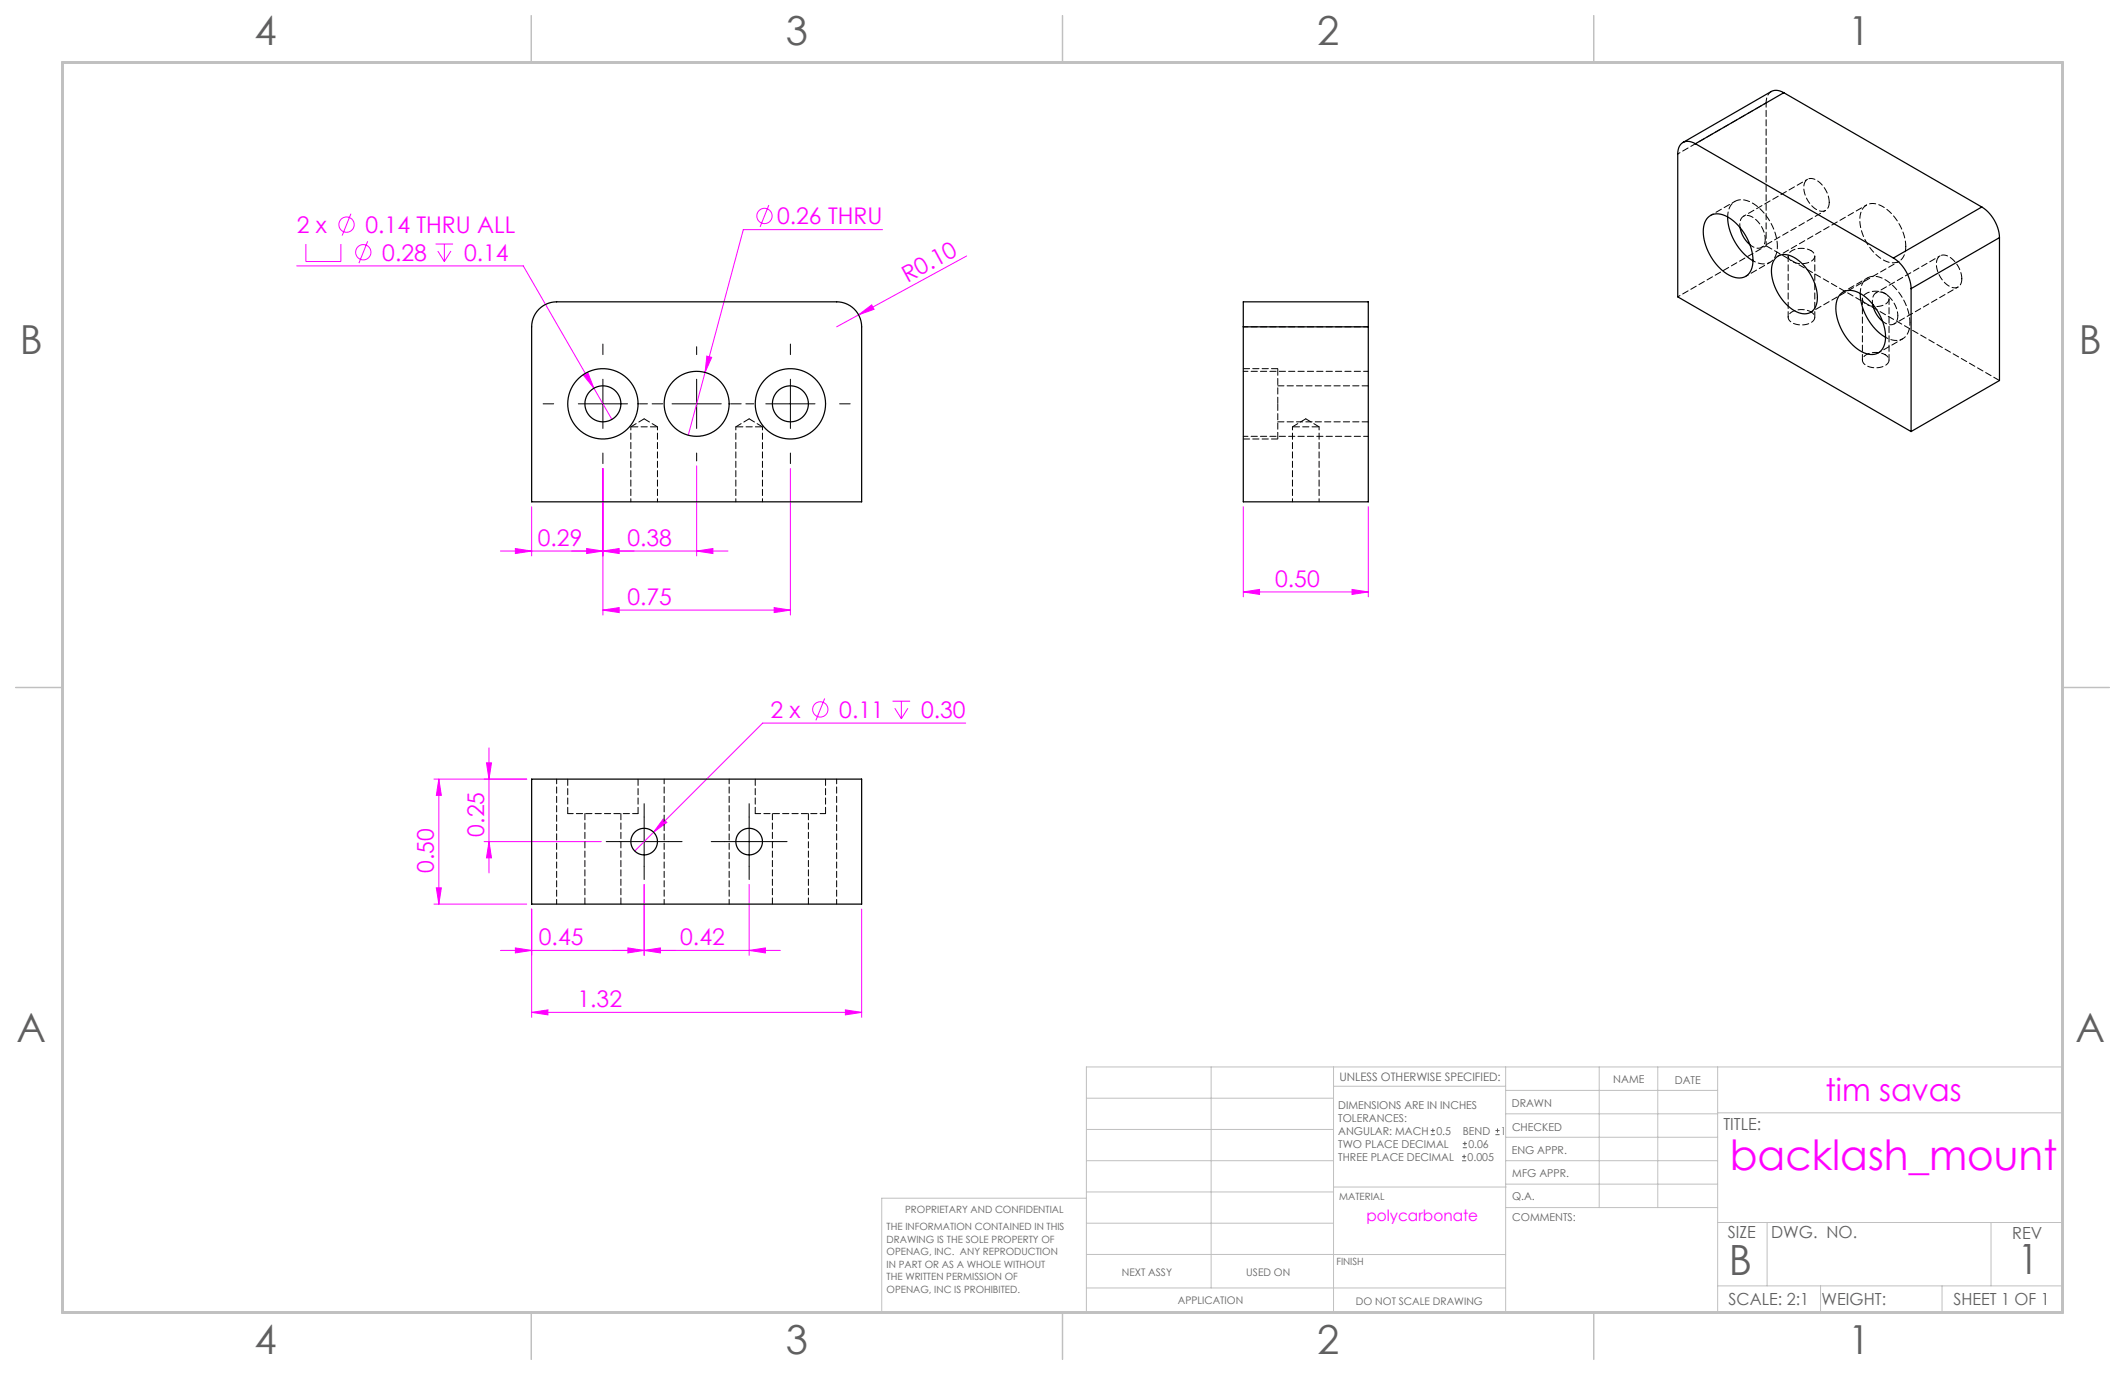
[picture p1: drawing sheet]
<svg xmlns="http://www.w3.org/2000/svg" width="432mm" height="279mm" viewBox="0 0 432 279" stroke-linecap="round" stroke-linejoin="round" font-family="sans-serif">
<g fill="none" stroke="#f0f" stroke-width=".2">
<path d="M60.3 54h46l18 31.2M62.2 49.6v3.5h7.1v-3.5M71.3 43.4l-1.8 4.5M74.7 49l-1.8 4.5M88.5 49.6h3.6M89 51l1.3 2.1M90.3 49.6v3.5M91.6 51l-1.3 2.1M156.2 41.7l-1.7 4.4M179.3 46.7h-28.3l-11.1 41.7M196.4 52l-26.4 14.4M118.6 76.3l.9-.5 1.2 3.1z"/>
<path d="M143.6 72.4l1 .2-1.3 3.1zM174.5 64l2.6-2 .5 .8zM122.5 95.2v29.8M141.6 94.7v18.3M160.6 95.2v29.8M104.7 111.5l3.3 .5-3.3 .5zM108 103v10M119.2 111.5l3.3 .5-3.3 .5zM122.5 112l3.3-.5v1zM141.6 112l3.3-.5v1zM147.9 112h-46.2M252.6 103v18.3"/>
<path d="M274.7 119.8l3.3 .5-3.3 .5zM278 103v18.3M122.5 124l3.3-.5v1zM122.5 124h38.1M157.3 123.5l3.3 .5-3.3 .5zM252.6 120.3l3.3-.5v1zM252.6 120.3h25.4M88.2 158.3h18.8M89.2 158.3v25.4M89.2 158.3l.5 3.3h-1zM98.9 155h1l-.5 3.3zM99.4 152v25.4"/>
<path d="M167.6 141.9l-1.8 4.5M181.4 142.5h3.5M181.8 143.9l1.4 2.1M183.2 142.5v3.5M184.5 143.9l-1.3 2.1M196.2 146.9h-41.2l-26 26M98.4 171h23.8M99.4 171l.5 3.3h-1zM130.9 179.7v14.4M134.8 166.4l.7 .7-2.7 2zM152.2 179.7v14.4M88.2 183.7h18.8"/>
<path d="M88.7 180.4h1l-.5 3.3zM104.7 192.6l3.3 .5-3.3 .5zM108 184.7v22M127.6 192.6l3.3 .5-3.3 .5zM130.9 193.1l3.3-.5v1zM152.2 193.1l3.3-.5v1zM158.6 193.1h-56.9M175.1 184.7v22M108 205.7l3.3-.5v1zM108 205.7h67.1M171.8 205.2l3.3 .5-3.3 .5z"/>
<circle cx="70.4" cy="45.6" r="1.56"/>
<circle cx="73.8" cy="51.3" r="1.56"/>
<circle cx="155.3" cy="43.9" r="1.56"/>
<circle cx="166.7" cy="144.2" r="1.56"/>
</g>
<path d="M290.7 230.6h.9M290.7 229.7h.9M291.2 229.3v.8M297.1 235.9h.8M297.1 235h.8M297.2 233.2h.9M297.2 232.4h.9M297.5 234.6v.8M297.7 232v.8M303.9 230.6h.8M303.9 229.7h.8M304.3 229.3v.8" fill="none" stroke="#606060" stroke-width=".2"/>
<g fill="none" stroke="#000" stroke-width=".2" stroke-dasharray="15.2 1.3 1.3 1.3">
<path d="M122.5 72.1v-2.2M141.6 72.1v-1.6M160.6 72.1v-2.2M112.5 82.1h-2.1M122.5 92.1v2.1M131.6 82.1h-1.6M132.5 82.1h2.2M141.6 92.1v1.6M150.6 82.1h-2.1M151.6 82.1h1.6M160.6 92.1v2.1M170.6 82.1h2.2"/>
<path d="M125.9 171h-2.7M130.9 166v-2.7M130.9 176v2.7M135.9 171h2.7M147.2 171h-2.7M152.2 166v-2.7M152.2 176v2.7M157.2 171h2.7"/>
</g>
<path d="M122.5 77.1v10M141.6 77.1v10M160.6 77.1v10M117.5 82.1h10M136.6 82.1h10M155.6 82.1h10M125.9 171h10M130.9 166v10M147.2 171h10M152.2 166v10" fill="none" stroke="#000" stroke-width=".2"/>
<g fill="none" stroke="#c0c0c0" stroke-width=".2">
<path d="M246.1 216.8v44.9M271 216.8v49.9M305.9 216.8v49.9M325 216.8v28.6M336.9 216.8v28.6M349 216.8v49.9M220.8 235.9h50.2M220.8 229.5h50.2M220.8 223.2h50.2M271 220.7h34.9M305.9 231.1h43.1M305.9 226.3h43.1"/>
<path d="M305.9 221.6h43.1M305.9 235.9h43.1M349 226.1h70.1M220.8 243.5h-41.6v23.2h239.9v-49.9h-198.3v49.9M220.8 254.9h85.1M220.8 248.6h50.2M220.8 242.2h50.2M271 241.2h35.1M305.9 240.6h43.1M306.1 245.4h42.9M349 248.4h70.1M359.1 248.4v12.9"/>
<path d="M404.6 248.4v12.9M220.8 261.7h85.1M349 261.3h70.1M369.9 261.3v5.4M394.6 261.3v5.4"/>
</g>
<path d="M107.9 3.2v9.5M215.9 3.2v9.5M323.8 3.2v9.5M3.2 139.7h9.5M419.1 139.7h9.5M107.9 266.7v9.5M215.9 266.7v9.5M323.8 266.7v9.5" fill="none" stroke="#c0c0c0" stroke-width=".3"/>
<path d="M12.7 12.7h406.4v254h-406.4z" fill="none" stroke="#c0c0c0" stroke-width=".6"/>
<g fill="#f0f">
<path d="M174.5 64l2.6-2 .5 .8z"/>
<path d="M130.9 193.1l3.3-.5v1zM104.7 192.6l3.3 .5-3.3 .5z"/>
<path d="M118.6 76.3l2.1 2.6-1.2-3.1zM143.6 72.4l-.3 3.3 1.3-3.1zM119.2 111.5l3.3 .5-3.3 .5zM141.6 112l3.3-.5v1zM122.5 124l3.3-.5v1zM157.3 123.5l3.3 .5-3.3 .5zM108 205.7l3.3-.5v1zM171.8 205.2l3.3 .5-3.3 .5zM127.6 192.6l3.3 .5-3.3 .5zM152.2 193.1l3.3-.5v1zM134.8 166.4l-2 2.7 2.7-2zM252.6 120.3l3.3-.5v1zM274.7 119.8l3.3 .5-3.3 .5z"/>
<path d="M122.5 112l3.3-.5v1zM104.7 111.5l3.3 .5-3.3 .5z"/>
<path d="M99.4 171l.5 3.3h-1zM98.9 155h1l-.5 3.3z"/>
<path d="M89.2 158.3l.5 3.3h-1zM88.7 180.4h1l-.5 3.3z"/>
</g>
<g fill="none" stroke="#000" stroke-width=".25">
<path d="M362.5 18.8l-1.2-.4h-.7l-.7 .2-17.9 10.4M362.5 18.8l-18 10.4M362.5 18.8l40.2 23.3M344.5 29.2a2.19 2.19 0 0 0-2.5-.2 2.19 2.19 0 0 0-1.1 2.3v29l47.4 27.4M344.5 29.2l40.2 23.2M347.1 44.2a3.3 3.3 0 0 1 4.3 .1 10.9 10.9 0 0 1 4.7 9.6 2.84 2.84 0 0 1-4.3 2.2 10.7 10.7 0 0 1-5.6-10l.4-1.3zM351.1 44.1a11.1 11.1 0 0 0 5.1 8.9M353.6 46.2a6 6 0 0 0 2 3.5M360.9 52.3a3.2 3.2 0 0 1 4.2 .3 10 10 0 0 1 4.1 8.8 2.66 2.66 0 0 1-4.1 2 9.9 9.9 0 0 1-5.1-9.3l.4-1.2zM374 59.7a3.3 3.3 0 0 1 4.3 .1 10.9 10.9 0 0 1 4.8 9.6 2.84 2.84 0 0 1-4.3 2.3 10.7 10.7 0 0 1-5.7-10.1l.4-1.2zM378 59.6a11.1 11.1 0 0 0 5.1 8.9M384.7 52.4a7.9 7.9 0 0 1 3.6 6.3"/>
<path d="M388.3 58.7v29M402.7 42.1a7.9 7.9 0 0 1 3.6 6.2M402.7 42.1l-18 10.3M406.3 48.3l-18 10.4M406.3 48.3v29l-18 10.4M109.5 62.8l1.4-1 1.1-.3 1.1-.2h56.9a5.1 5.1 0 0 1 5.1 5.1v35.6h-67.1v-35.6l.2-1.1 .3-1.1zM252.6 66.4v-5.1h25.4v5.1M252.6 66.4v35.6h25.4v-35.6M252.6 66.4h25.4M380.5 61.8a6 6 0 0 0 2 3.5M108 158.3h67.1v25.4h-67.1z"/>
<circle cx="122.5" cy="82.1" r="3.7"/>
<circle cx="122.5" cy="82.1" r="7.1"/>
<circle cx="141.6" cy="82.1" r="6.6"/>
<circle cx="160.6" cy="82.1" r="3.7"/>
<circle cx="160.6" cy="82.1" r="7.1"/>
<circle cx="130.9" cy="171" r="2.71"/>
<circle cx="152.2" cy="171" r="2.71"/>
</g>
<path d="M133.6 86.7h-5.4M154.9 86.7h-5.4M268 86.7h-5.4" fill="none" stroke="#000" stroke-width=".2" stroke-dasharray="1.3 .6" stroke-dashoffset="-.2"/>
<path d="M352.5 40.9l-4.9 2.9M354.7 56.2l5-2.9M379.5 56.5l-5 2.8M381.7 71.7l4.9-2.9M128.2 86.7v15.3M149.5 86.7v15.3M262.6 86.7v15.3M133.6 102v-15.3M154.9 102v-15.3M268 102v-15.3" fill="none" stroke="#000" stroke-width=".2" stroke-dasharray="1.3 .6" stroke-dashoffset=".6"/>
<g fill="none" stroke="#000" stroke-width=".2" stroke-dasharray="1.3 .6">
<path d="M371.7 41.1a5.1 5.1 0 0 0-3.7-4.8 1.68 1.68 0 0 0-1.5 2.2 5.1 5.1 0 0 0 3.7 4.4 1.53 1.53 0 0 0 1.5-1.8M398.6 56.6a5.1 5.1 0 0 0-3.6-4.8 1.68 1.68 0 0 0-1.5 2.2 5.1 5.1 0 0 0 3.7 4.5 1.53 1.53 0 0 0 1.4-1.9M259.6 74.9h-7M278 78.4h-18.4M130.9 85.1l-2.7 1.6M133.6 86.7l-2.7-1.6M152.2 85.1l-2.7 1.6M154.9 86.7l-2.7-1.6M252.6 89.2h7M259.6 85.7h18.4M265.3 85.1l-2.7 1.6M268 86.7l-2.7-1.6"/>
<path d="M115.4 158.3v7M153.5 158.3v7M118.9 165.3v18.4M129.7 165.3v-7M157 165.3v18.4M167.8 165.3v-7M126.2 183.7v-18.4M164.3 183.7v-18.4"/>
</g>
<path d="M387.3 50.1a10 10 0 0 0-5.6-8.5 2.66 2.66 0 0 0-3.8 2.6 9.9 9.9 0 0 0 5.5 9 2.66 2.66 0 0 0 3.8-2.6l.1-.5M115.4 165.3h14.3M153.5 165.3h14.3" fill="none" stroke="#000" stroke-width=".2" stroke-dasharray="1.3 .6" stroke-dashoffset=".2"/>
<path d="M358.9 20.9a2.48 2.48 0 0 1 1-2.3M355.6 49.7a1.88 1.88 0 0 0 2.8 .2l.3-1.3M361.2 50a10.7 10.7 0 0 0-6.2-9.2 2.86 2.86 0 0 0-3.9 2.9v.4M252.6 66.4h25.4M278 75.5h-25.4M382.5 65.3a1.88 1.88 0 0 0 2.8 .1l.3-1.2M388.1 65.6a10.7 10.7 0 0 0-6.2-9.3 2.86 2.86 0 0 0-3.9 2.9v.4M252.6 88.7h25.4M135 158.3v25.4M170 158.3v25.4M113.1 183.7v-25.4M148.2 183.7v-25.4" fill="none" stroke="#000" stroke-width=".2" stroke-dasharray="1.3 .6" stroke-dashoffset=".3"/>
<path d="M358.9 50l47.4 27.3M259.6 82.1v-7.2M259.6 89.2v-7.1" fill="none" stroke="#000" stroke-width=".2" stroke-dasharray="1.3 .6" stroke-dashoffset="-.1"/>
<path d="M340.9 31.3l18-10.4M367.3 36.4l-13 7.5M356.2 53a3.1 3.1 0 0 0 4.5-.7l.4-1.3 .1-1M357.9 50.3l13-7.5M379.3 41.7l-18 10.3M394.2 52l-13 7.5M340.9 60.3l18-10.3M367.9 63.5l18-10.4M383.1 68.5a3.1 3.1 0 0 0 4.5-.7l.4-1.2 .1-1M384.9 65.8l13-7.5" fill="none" stroke="#000" stroke-width=".2" stroke-dasharray="1.3 .6" stroke-dashoffset=".7"/>
<path d="M358.7 48.6a5.1 5.1 0 0 0-3.7-4.8 1.68 1.68 0 0 0-1.5 2.2l.1 .2M368 50.9a1.18 1.18 0 0 1 .8 1.2 1.18 1.18 0 0 1-.9 1.1 3.7 3.7 0 0 1-4.4-.8 1.36 1.36 0 0 1 1.2-1.7 4.3 4.3 0 0 1 3.3 .2M383.1 59.6a1.18 1.18 0 0 1 .8 1.2 1.18 1.18 0 0 1-.9 1.1 3.7 3.7 0 0 1-4.5-.7 1.36 1.36 0 0 1 1.3-1.8 4.3 4.3 0 0 1 3.3 .2M368 63.4a1.18 1.18 0 0 1 .8 1.1 1.18 1.18 0 0 1-.9 1.1 3.7 3.7 0 0 1-4.4-.7 1.36 1.36 0 0 1 1.2-1.8 4.3 4.3 0 0 1 3.3 .3M383.1 72.1a1.18 1.18 0 0 1 .8 1.1 1.18 1.18 0 0 1-.9 1.1 3.7 3.7 0 0 1-4.5-.7 1.36 1.36 0 0 1 1.3-1.8 4.3 4.3 0 0 1 3.3 .3M385.6 64.2a5.1 5.1 0 0 0-3.6-4.9 1.68 1.68 0 0 0-1.5 2.3v.2" fill="none" stroke="#000" stroke-width=".2" stroke-dasharray="1.3 .6" stroke-dashoffset=".5"/>
<path d="M358.9 20.9v29.1" fill="none" stroke="#000" stroke-width=".2" stroke-dasharray="1.3 .6" stroke-dashoffset=".4"/>
<path d="M363.4 52v12.5M368.8 64.5v-12.5M378.4 60.7v12.5M383.9 73.2v-12.5" fill="none" stroke="#000" stroke-width=".2" stroke-dasharray="1.3 .6" stroke-dashoffset=".1"/>
<text font-size="8.5" fill="#f0f" x="351.5" y="237.7">backlash_mount</text>
<g font-size="8.5" fill="#606060">
<text x="351.3" y="259">B</text>
<text x="410" y="258.9">1</text>
</g>
<g font-size="8.1" fill="#606060">
<text x="51.7" y="9">4</text>
<text x="159.7" y="9">3</text>
<text x="267.6" y="9">2</text>
<text x="375.6" y="9">1</text>
<text x="4" y="72">B</text>
<text x="422.4" y="72">B</text>
<text x="3.3" y="211.7">A</text>
<text x="421.7" y="211.7">A</text>
<text x="51.7" y="275.2">4</text>
<text x="159.7" y="275.2">3</text>
<text x="267.6" y="275.2">2</text>
<text x="375.6" y="275.2">1</text>
</g>
<text font-size="6.3" fill="#f0f" x="370.9" y="223.7">tim savas</text>
<g font-size="4.7" fill="#f0f">
<text x="60.3" y="47.4">2 x</text>
<text x="74.3" y="47.4">0.14 THRU ALL</text>
<text x="157.9" y="45.6">0.26 THRU</text>
<text x="77.7" y="53">0.28</text>
<text x="94.3" y="53">0.14</text>
<text x="184.4" y="57.4" transform="rotate(-29 184.4 57.4)">R0.10</text>
<text x="109.3" y="111">0.29</text>
<text x="127.5" y="111">0.38</text>
<text x="259.1" y="119.3">0.50</text>
<text x="127.5" y="123">0.75</text>
<text x="156.6" y="145.9">2 x</text>
<text x="170.5" y="145.9">0.11</text>
<text x="187.2" y="145.9">0.30</text>
<text x="98.4" y="170" transform="rotate(-90 98.4 170)">0.25</text>
<text x="88.2" y="177.4" transform="rotate(-90 88.2 177.4)">0.50</text>
<text x="109.5" y="192.1">0.45</text>
<text x="138.2" y="192.1">0.42</text>
<text x="117.4" y="204.7">1.32</text>
</g>
<g font-size="3.4" fill="#606060">
<text x="350.2" y="229.5">TITLE:</text>
<text x="351.1" y="251.6">SIZE</text>
<text x="359.9" y="251.6">DWG. NO.</text>
<text x="408.9" y="251.7">REV</text>
<text x="351.2" y="265.2">SCALE: 2:1</text>
<text x="370.1" y="265.3">WEIGHT:</text>
<text x="396.9" y="265.2">SHEET 1 OF 1</text>
</g>
<text font-size="3.2" fill="#f0f" x="277.7" y="248.2">polycarbonate</text>
<text font-size="2.4" fill="#606060" x="272.2" y="219.7">UNLESS OTHERWISE SPECIFIED:</text>
<g font-size="2.2" fill="#606060">
<text x="327.8" y="220.1">NAME</text>
<text x="340.3" y="220.2">DATE</text>
<text x="271.9" y="225.3">DIMENSIONS ARE IN INCHES</text>
<text x="271.9" y="227.9">TOLERANCES:</text>
<text x="307.2" y="224.9">DRAWN</text>
<text x="271.9" y="233.2">TWO PLACE DECIMAL</text>
<text x="271.9" y="230.6">ANGULAR: MACH</text>
<text x="291.9" y="230.6">0.5</text>
<text x="297.2" y="230.6">BEND</text>
<text x="298.4" y="233.2">0.06</text>
<text x="305" y="230.6">1</text>
<text x="307.3" y="229.8">CHECKED</text>
<text x="271.9" y="235.9">THREE PLACE DECIMAL</text>
<text x="298.2" y="235.9">0.005</text>
<text x="307.2" y="234.5">ENG APPR.</text>
<text x="307.3" y="239.2">MFG APPR.</text>
<text x="307.3" y="243.9">Q.A.</text>
<text x="307.3" y="248.1">COMMENTS:</text>
</g>
<g font-size="2.1" fill="#606060">
<text x="227.9" y="259.2">NEXT ASSY</text>
<text x="253.3" y="259.2">USED ON</text>
<text x="239.3" y="265">APPLICATION</text>
<text x="275.5" y="265.1">DO NOT SCALE DRAWING</text>
</g>
<g font-size="2" fill="#606060">
<text x="272.1" y="243.9">MATERIAL</text>
<text x="180.2" y="250">THE INFORMATION CONTAINED IN THIS</text>
<text x="183.9" y="246.4">PROPRIETARY AND CONFIDENTIAL</text>
<text x="180.2" y="252.5">DRAWING IS THE SOLE PROPERTY OF</text>
<text x="180.2" y="255.1">OPENAG, INC. ANY REPRODUCTION</text>
<text x="180.2" y="257.6">IN PART OR AS A WHOLE WITHOUT</text>
<text x="271.5" y="257">FINISH</text>
<text x="180.2" y="260.1">THE WRITTEN PERMISSION OF</text>
<text x="180.2" y="262.6">OPENAG, INC IS PROHIBITED.</text>
</g>
</svg>
